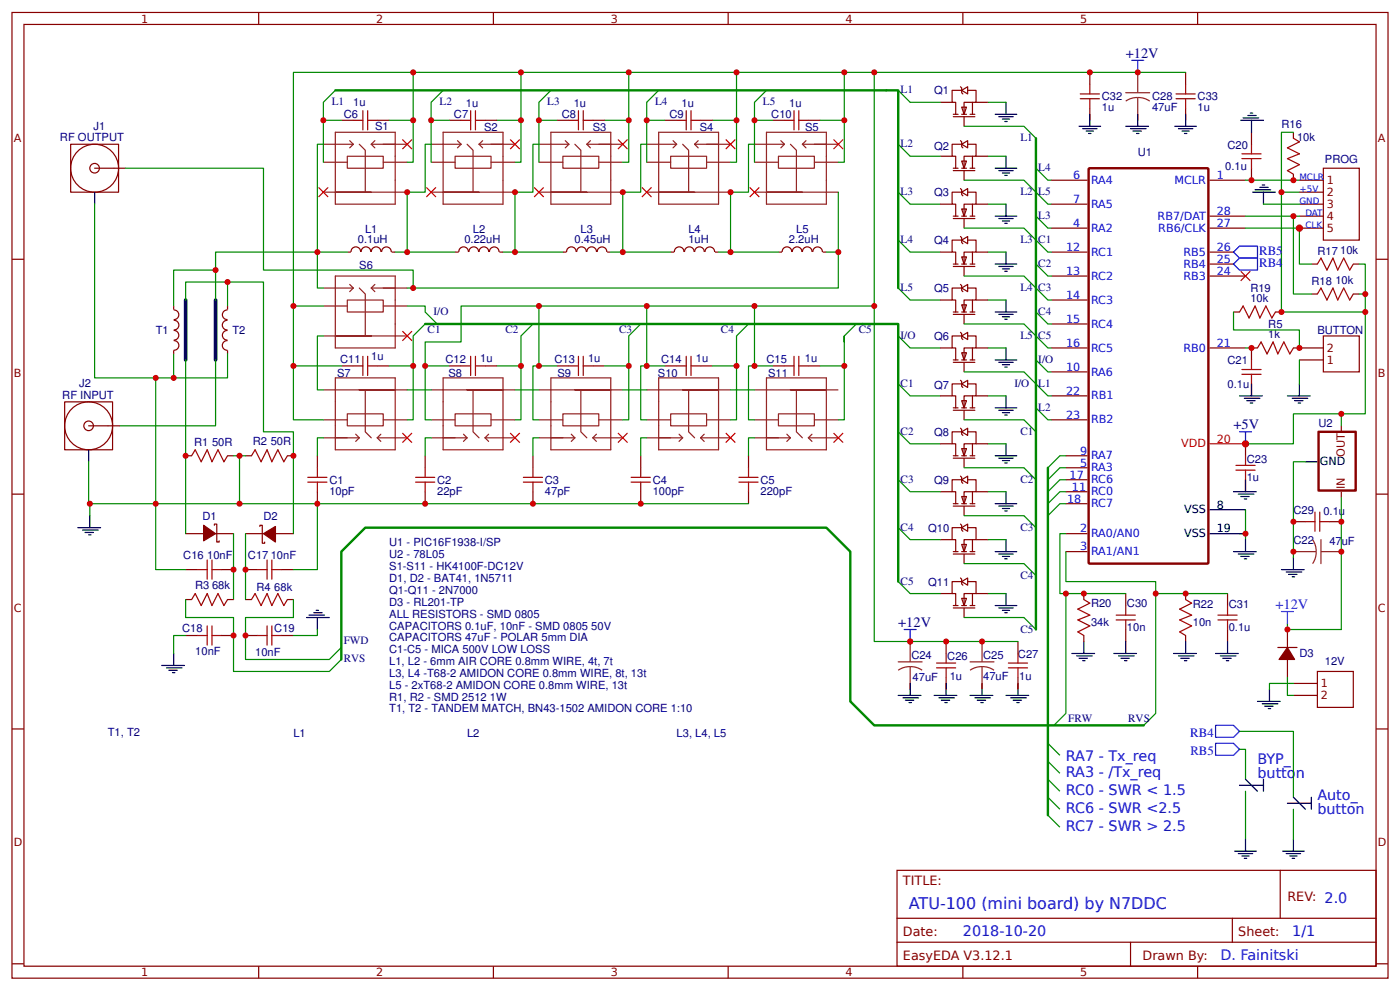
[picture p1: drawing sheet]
<svg xmlns="http://www.w3.org/2000/svg" width="309mm" height="219mm" viewBox="0 0 309 219" stroke-linecap="round" stroke-linejoin="round" font-family="sans-serif">
<g fill="none" stroke="#800" stroke-width=".26">
<path d="M2.6 2.8h304.1v213.2h-304.1zM5.3 5.4h298.7v208h-298.7zM57.1 2.8v2.6M109 2.8v2.6M160.9 2.8v2.6M212.7 2.8v2.6M264.6 2.8v2.6M15.6 31.9h10.6v10.5h-10.6zM20.9 37.1h6.9M75.4 26.6h2.7M83.3 26.6h2.7M99.2 26.6h2.7"/>
<path d="M107.2 26.6h2.6M123 26.6h2.7M131 26.6h2.6M146.8 26.6h2.7M154.8 26.6h2.6M170.7 26.6h2.6M178.6 26.6h2.6M2.6 57.3h2.7M79.7 55.7a1.06 1.06 0 0 0-1.1-1.2 1.06 1.06 0 0 0-1 1.1l-.9 .1M79.8 55.6a1.06 1.06 0 0 1 1.1-1.1 1.06 1.06 0 0 1 1 1.1M82 55.6a1.06 1.06 0 0 1 1.1-1.1 1.06 1.06 0 0 1 1 1.1M84.3 55.6a1.06 1.06 0 0 1 1.1-1.1 1.06 1.06 0 0 1 1 1.2"/>
<path d="M86.5 55.7h.8M103.5 55.7a1.06 1.06 0 0 0-1.1-1.2 1.06 1.06 0 0 0-1 1.1l-.9 .1M103.6 55.6a1.06 1.06 0 0 1 1.1-1.1 1.06 1.06 0 0 1 1 1.1M105.9 55.6a1.06 1.06 0 0 1 1-1.1 1.06 1.06 0 0 1 1.1 1.1M108.1 55.6a1.06 1.06 0 0 1 1.1-1.1 1.06 1.06 0 0 1 1 1.2M110.3 55.7h.8M127.3 55.7a1.06 1.06 0 0 0-1.1-1.2 1.06 1.06 0 0 0-1 1.1l-.8 .1M127.4 55.6a1.06 1.06 0 0 1 1.1-1.1 1.06 1.06 0 0 1 1 1.1M129.7 55.6a1.06 1.06 0 0 1 1-1.1 1.06 1.06 0 0 1 1.1 1.1M131.9 55.6a1.06 1.06 0 0 1 1.1-1.1 1.06 1.06 0 0 1 1.1 1.2M134.1 55.7h.8M148.2 55.7h.8"/>
<path d="M149 55.6a1.06 1.06 0 0 1 1-1.1 1.06 1.06 0 0 1 1.1 1.2M151.2 55.6a1.06 1.06 0 0 1 1.1-1.1 1.06 1.06 0 0 1 1 1.1M153.5 55.6a1.06 1.06 0 0 1 1-1.1 1.06 1.06 0 0 1 1.1 1.1M155.8 55.6a1.06 1.06 0 0 1 1-1.1 1.06 1.06 0 0 1 1.1 1.2M158 55.7h.7M172 55.7h.8M172.8 55.6a1.06 1.06 0 0 1 1.1-1.1 1.06 1.06 0 0 1 1 1.2M175 55.6a1.06 1.06 0 0 1 1.1-1.1 1.06 1.06 0 0 1 1.1 1.1M177.3 55.6a1.06 1.06 0 0 1 1-1.1 1.06 1.06 0 0 1 1.1 1.1M179.6 55.6a1.06 1.06 0 0 1 1-1.1 1.06 1.06 0 0 1 1.1 1.2M181.8 55.7h.8M304 57.3h2.7"/>
<path d="M38.4 67.6v.8M38.4 77.4v.8M38.4 75.2a1.06 1.06 0 0 1 1.1 1.1 1.06 1.06 0 0 1-1.1 1M38.4 68.5a1.06 1.06 0 0 1 1.1 1 1.06 1.06 0 0 1-1.1 1.1M38.4 73a1.06 1.06 0 0 1 1.1 1 1.06 1.06 0 0 1-1.1 1.1M38.4 70.7a1.06 1.06 0 0 1 1.1 1.1 1.06 1.06 0 0 1-1.1 1M50.3 73a1.06 1.06 0 0 0-1.2 1 1.06 1.06 0 0 0 1.2 1.1M50.3 70.7a1.06 1.06 0 0 0-1.2 1.1 1.06 1.06 0 0 0 1.2 1M50.3 75.2a1.06 1.06 0 0 0-1.2 1.1 1.06 1.06 0 0 0 1.2 1M50.3 68.5a1.06 1.06 0 0 0-1.2 1 1.06 1.06 0 0 0 1.2 1.1M50.3 67.6v.8M50.3 77.4v.8"/>
<path d="M14.3 88.7h10.6v10.6h-10.6zM19.6 94h6.9M75.4 80.8h2.7M83.3 80.8h2.7M99.2 80.8h2.7M107.2 80.8h2.6M123 80.8h2.7M131 80.8h2.6M146.8 80.8h2.7M154.8 80.8h2.6M170.7 80.8h2.6M178.6 80.8h2.6"/>
<path d="M2.6 109.1h2.7M41 100.6h1.3M41 117.8h4M47.4 116v-.3h.5v4h.5v-.3M47.6 117.8h4M50.3 100.6h1.3M54.2 100.6h1.4M54.2 117.8h4M57.4 116.3v-.3h.5v4h.6v-.3M60.9 117.8h3.9M63.5 100.6h1.3M70.1 100.6v2.7"/>
<path d="M70.1 108.6v2.6M93.9 100.6v2.7M93.9 108.6v2.6M117.7 100.6v2.7M117.7 108.6v2.6M141.6 100.6v2.7M141.6 108.6v2.6M165.4 100.6v2.7M165.4 108.6v2.6M304 109.1h2.7M41 125.8h2.7M41 132.4h1.3"/>
<path d="M48.9 125.8h2.7M50.3 132.4h1.3M54.2 125.8h2.7M54.2 132.4h1.4M62.2 125.8h2.6M63.5 132.4h1.3M41 140.3h2.7M48.9 140.3h2.7M54.2 140.3h2.7M62.2 140.3h2.6M2.6 161h2.7M304 161h2.7"/>
<path d="M198.2 192.2h105.8v21.2h-105.8zM282.8 192.2v10.6M2.6 212.8h2.7M57.1 213.4v2.6M109 213.4v2.6M160.9 213.4v2.6M198.2 202.8h105.8M198.2 208.1h105.8M212.7 213.4v2.6M249.8 208.1v5.3M264.6 213.4v2.6M272.3 202.8v5.3"/>
<path d="M304 212.8h2.7"/>
<circle cx="20.9" cy="37.1" r="5.3"/>
<circle cx="20.9" cy="37.1" r="1.06"/>
<circle cx="19.6" cy="94" r="5.3"/>
<circle cx="19.6" cy="94" r="1.06"/>
</g>
<path d="M20.9 42.4v2.7M19.6 99.3v2.7M17.2 116.5h5M18.3 117.1h3.4M18.8 117.6h1.8M19.6 118.1h.5M19.8 113.9v2.6" fill="none" stroke="#000" stroke-width=".26"/>
<g fill="none" stroke="#8d2323" stroke-width=".26">
<path d="M71.4 31.9h6.7M71.4 35.8h5.3M74.1 29.2h13.2v15.9h-13.2zM76.7 34.5h8v2.6h-8zM77.3 31.1l.8 .8M78.1 31.9l-.8 .7M79.4 31.9l1.3 1.3v9.2M82 31.9h8M82 31.9l.8 .7M82.8 31.1l-.8 .8M84.7 35.8h5.3M95.2 31.9h6.7"/>
<path d="M95.2 35.8h5.3M97.9 29.2h13.2v15.9h-13.2zM100.5 34.5h8v2.6h-8zM101.1 31.1l.8 .8M101.9 31.9l-.8 .7M103.2 31.9l1.3 1.3v9.2M105.8 31.9h8M105.8 31.9l.8 .7M106.6 31.1l-.8 .8M108.5 35.8h5.3M119.1 31.9h6.6M119.1 35.8h5.3"/>
<path d="M121.7 29.2h13.2v15.9h-13.2zM124.4 34.5h7.9v2.6h-7.9zM124.9 31.1l.8 .8M125.7 31.9l-.8 .7M127 31.9l1.3 1.3v9.2M129.6 31.9h8M129.6 31.9l.8 .7M130.4 31.1l-.8 .8M132.3 35.8h5.3M142.9 31.9h6.6M142.9 35.8h5.3M145.5 29.2h13.2v15.9h-13.2z"/>
<path d="M148.2 34.5h7.9v2.6h-7.9zM148.7 31.1l.8 .8M149.5 31.9l-.8 .7M150.8 31.9l1.3 1.3v9.2M153.5 31.9h7.9M153.5 31.9l.8 .7M154.3 31.1l-.8 .8M156.1 35.8h5.3M166.7 31.9h6.6M166.7 35.8h5.3M169.3 29.2h13.3v15.9h-13.3zM172 34.5h7.9v2.6h-7.9z"/>
<path d="M172.5 31.1l.8 .8M173.3 31.9l-.8 .7M174.6 31.9l1.3 1.3v9.2M177.3 31.9h7.9M177.3 31.9l.8 .7M178.1 31.1l-.8 .8M179.9 35.8h5.3M71.4 42.4h2.7M82 42.4h-7.9h15.9M95.2 42.4h2.7M105.8 42.4h-7.9h15.9M119.1 42.4h2.6"/>
<path d="M129.6 42.4h-7.9h15.9M142.9 42.4h2.6M153.5 42.4h-8h15.9M166.7 42.4h2.6M177.3 42.4h-8h15.9M71.4 63.6h6.7M71.4 74.2h2.7M71.4 67.6h5.3M74.1 61h13.2v15.8h-13.2zM76.7 66.3h8v2.6h-8zM77.3 62.8l.8 .8M78.1 63.6l-.8 .8"/>
<path d="M79.4 63.6l1.3 1.3v9.3M82 74.2h-7.9h15.9M82 63.6h8M82 63.6l.8 .8M82.8 62.8l-.8 .8M84.7 67.6h5.3M71.4 86.1h15.9h-7.9M71.4 96.7h8M71.4 92.7h5.3M74.1 83.4h13.2v15.9h-13.2zM76.7 91.4h8v2.6h-8zM78.6 95.9l.8 .8"/>
<path d="M79.4 96.7l-.8 .8M80.7 86.1v9.3l1.3 1.3M83.3 96.7h6.7M83.3 96.7l.8 .8M84.1 95.9l-.8 .8M84.7 92.7h5.3M87.3 86.1h2.7M95.2 86.1h15.9h-7.9M95.2 96.7h8M95.2 92.7h5.3M97.9 83.4h13.2v15.9h-13.2zM100.5 91.4h8v2.6h-8z"/>
<path d="M102.4 95.9l.8 .8M103.2 96.7l-.8 .8M104.5 86.1v9.3l1.3 1.3M107.2 96.7h6.6M107.2 96.7l.7 .8M107.9 95.9l-.7 .8M108.5 92.7h5.3M111.1 86.1h2.7M119.1 86.1h15.8h-7.9M119.1 96.7h7.9M119.1 92.7h5.3M121.7 83.4h13.2v15.9h-13.2z"/>
<path d="M124.4 91.4h7.9v2.6h-7.9zM126.2 95.9l.8 .8M127 96.7l-.8 .8M128.3 86.1v9.3l1.3 1.3M131 96.7h6.6M131 96.7l.8 .8M131.8 95.9l-.8 .8M132.3 92.7h5.3M134.9 86.1h2.7M142.9 86.1h15.8h-7.9M142.9 96.7h7.9M142.9 92.7h5.3"/>
<path d="M145.5 83.4h13.2v15.9h-13.2zM148.2 91.4h7.9v2.6h-7.9zM150 95.9l.8 .8M150.8 96.7l-.8 .8M152.1 86.1v9.3l1.4 1.3M154.8 96.7h6.6M154.8 96.7l.8 .8M155.6 95.9l-.8 .8M156.1 92.7h5.3M158.7 86.1h2.7M166.7 86.1h15.9h-8M166.7 96.7h7.9"/>
<path d="M166.7 92.7h5.3M169.3 83.4h13.3v15.9h-13.3zM172 91.4h7.9v2.6h-7.9zM173.8 95.9l.8 .8M174.6 96.7l-.8 .8M175.9 86.1v9.3l1.4 1.3M178.6 96.7h6.6M178.6 96.7l.8 .8M179.4 95.9l-.8 .8M179.9 92.7h5.3M182.6 86.1h2.6"/>
</g>
<g fill="none" stroke="#080" stroke-width=".26">
<path d="M91.3 16h-26.5v76.7h6.6M27.8 37.1h30.4v22.5h33.1v4M71.4 31.9h-1.3v23.8h6.6M71.4 22.6v13.2M71.4 26.6h4M86 26.6h5.3v9.2h-1.3M95.2 31.9h-1.3v10.5h-3.9v13.3M95.2 22.6v13.2M95.2 26.6h4M109.8 26.6h5.3v9.2h-1.3M119.1 31.9h-1.4v10.5h-3.9v13.3M119.1 22.6v13.2"/>
<path d="M119.1 26.6h3.9M133.6 26.6h5.3v9.2h-1.3M142.9 31.9h-1.3v10.5h-4v13.3M142.9 22.6v13.2M142.9 26.6h3.9M157.4 26.6h5.3v9.2h-1.3M166.7 31.9h-1.3v10.5h-4v13.3M166.7 22.6v13.2M166.7 26.6h4M181.2 26.6h5.3v9.2h-1.3M231.5 39.8h.8M20.9 45.1v38.3h29.4v-5.2"/>
<path d="M47.6 59.6h-9.2v8M87.3 55.7h13.2M111.1 55.7h13.3M134.9 55.7h13.3M158.7 55.7h13.3M185.2 42.4v13.3h-2.6M185.2 55.7v7.9h-95.2M231.5 55.7h.8M231.5 45.1h.8M231.5 50.4h.8M38.4 78.2v5.2M41 66.3v-4h9.3v5.3"/>
<path d="M41 79.5v38.3M47.6 79.5v14.5h-21.1M50.3 62.3h7.9v33.1h6.6v22.4M64.8 67.6h6.6M71.4 63.6h-1.3v-7.9h-22.5v10.6M71.4 74.2h-1.3v11.9h1.3M90 67.6h3.9v1.3M91.3 74.2v6.6M115.1 74.2v6.6M119.1 67.6h23.8v13.2h-1.3v11.9h1.3M138.9 74.2v6.6M142.9 67.6h23.8v13.2h-1.3v11.9h1.3"/>
<path d="M162.7 74.2v6.6M186.5 74.2v6.6M231.5 61h.8M231.5 66.3h.8M231.5 71.5h.8M231.5 76.8h.8M34.4 83.4v27.8h131M64.8 80.8h10.6M71.4 96.7h-1.3v3.9M86 80.8h5.3v11.9h-1.3M90 86.1h5.2M93.9 80.8h5.3"/>
<path d="M95.2 96.7h-1.3v3.9M109.8 80.8h5.3v11.9h-1.3M113.8 86.1h5.3M119.1 96.7h-1.4v3.9M119.1 80.8v-13.2h-17.2v7.9h-8v17.2h1.3M119.1 80.8h-1.4v11.9h1.4M119.1 80.8h3.9M133.6 80.8h5.3v11.9h-1.3M137.6 86.1h5.3M142.9 96.7h-1.3v3.9M142.9 80.8h3.9M157.4 80.8h5.3v11.9h-1.3"/>
<path d="M161.4 86.1h5.3M166.7 96.7h-1.3v3.9M166.7 80.8h4M181.2 80.8h5.3v11.9h-1.3M231.5 82.1h.8M231.5 87.4h.8M231.5 92.7h.8M19.6 102v9.2h14.8v14.6h6.6M19.8 111.2v2.7M51.6 100.6h2.6M51.6 117.8v14.6M52.9 100.6v10.6"/>
<path d="M54.2 117.8v14.6M70.1 111.2v14.6h-5.3M41 132.4v4h10.6v11.9h21.2M64.8 132.4v4h-10.6v9.2h18.6"/>
</g>
<g fill="none" stroke="#a00000" stroke-width=".26">
<path d="M78.1 26.6h2.1M80.2 24.4v4.3M81.2 26.6h2.1M81.2 24.4v4.3M101.9 26.6h2.1M104 24.4v4.3M105 26.6h2.2M105 24.4v4.3M125.7 26.6h2.1M127.8 24.4v4.3M128.9 26.6h2.1M128.9 24.4v4.3"/>
<path d="M149.5 26.6h2.1M151.6 24.4v4.3M152.7 26.6h2.1M152.7 24.4v4.3M173.3 26.6h2.1M175.4 24.4v4.3M176.5 26.6h2.1M176.5 24.4v4.3M80.2 78.7v4.2M81.2 78.7v4.2M104 78.7v4.2M105 78.7v4.2"/>
<path d="M127.8 78.7v4.2M128.9 78.7v4.2M151.6 78.7v4.2M152.7 78.7v4.2M175.4 78.7v4.2M176.5 78.7v4.2M78.1 80.8h2.1M81.2 80.8h2.1M101.9 80.8h2.1M105 80.8h2.2M125.7 80.8h2.1M128.9 80.8h2.1"/>
<path d="M149.5 80.8h2.1M152.7 80.8h2.1M173.3 80.8h2.1M176.5 80.8h2.1M42.3 100.6l.8-1.3 1.3 2.7 1.4-2.7 1 2.7 1.4-2.7 1.3 2.7 .8-1.4M55.6 100.6l.8-1.3 1.3 2.7 1.3-2.7 1.1 2.7 1.3-2.7 1.3 2.7 .8-1.4M68 106.5h4.2M68 105.4h4.2M70.1 103.3v2.1M70.1 106.5v2.1M91.8 106.5h4.2M91.8 105.4h4.2"/>
<path d="M93.9 103.3v2.1M93.9 106.5v2.1M115.6 106.5h4.3M115.6 105.4h4.3M117.7 103.3v2.1M117.7 106.5v2.1M139.4 106.5h4.3M139.4 105.4h4.3M141.6 103.3v2.1M141.6 106.5v2.1M163.2 106.5h4.3M163.2 105.4h4.3"/>
<path d="M165.4 103.3v2.1M165.4 106.5v2.1M42.3 132.4l.8-1.3 1.3 2.6 1.4-2.6 1 2.6 1.4-2.6 1.3 2.6 .8-1.3M43.7 125.8h2.1M45.8 123.7v4.2M45.8 138.2v4.3M46.8 125.8h2.1M46.8 123.7v4.2M46.8 138.2v4.3M55.6 132.4l.8-1.3 1.3 2.6 1.3-2.6 1.1 2.6 1.3-2.6 1.3 2.6 .8-1.3M56.9 125.8h2.1M59 123.7v4.2"/>
<path d="M59 138.2v4.3M60.1 125.8h2.1M60.1 123.7v4.2M60.1 138.2v4.3M43.7 140.3h2.1M46.8 140.3h2.1M56.9 140.3h2.1M60.1 140.3h2.1"/>
</g>
<g fill="#000" stroke="#080" stroke-width=".26">
<path d="M198.4 19.9l2.7 2.7zM74.1 19.9l-2.7 2.7zM97.9 19.9l-2.7 2.7zM121.7 19.9l-2.6 2.7zM145.5 19.9l-2.6 2.7zM169.3 19.9l-2.6 2.7zM198.4 31.9l2.7 2.6zM226.2 27.9l2.7 2.6zM226.2 39.8l2.7 2.6zM228.9 37.1l2.6 2.7zM198.4 42.4l2.7 2.7zM198.4 53l2.7 2.7z"/>
<path d="M226.2 50.4l2.7 2.6zM228.9 42.4l2.6 2.7zM228.9 47.7l2.6 2.7zM228.9 53l2.6 2.7zM228.9 58.3l2.6 2.7zM91.3 74.2l2.6-2.7zM93.9 68.9l2.7 2.6zM115.1 74.2l2.6-2.7zM141.6 71.5l-2.7 2.7zM162.7 74.2l2.7-2.7zM186.5 74.2l2.7-2.7zM198.4 63.6l2.7 2.7z"/>
<path d="M198.4 74.2l2.7 2.6zM226.2 61l2.7 2.6zM226.2 71.5l2.7 2.7zM228.9 63.6l2.6 2.7zM228.9 68.9l2.6 2.6zM228.9 74.2l2.6 2.6zM228.9 79.5l2.6 2.6zM198.4 84.8l2.7 2.6zM198.4 95.4l2.7 2.6zM226.2 82.1l2.7 2.7zM226.2 92.7l2.7 2.7zM228.9 84.8l2.6 2.6z"/>
<path d="M228.9 90.1l2.6 2.6zM198.4 105.9l2.7 2.7zM198.4 116.5l2.7 2.7zM226.2 103.3l2.7 2.6zM226.2 113.9l2.7 2.6zM198.4 128.4l2.7 2.7zM226.2 124.5l2.7 2.6zM226.2 136.4l2.7 2.6z"/>
</g>
<path d="M74.1 19.9h124.3v43.7M228.9 30.5v108.5M93.9 71.5h104.5v56.9" fill="none" stroke="#080" stroke-width=".53"/>
<path d="M41 66.3v13.2M47.6 66.3v13.2" fill="none" stroke="#000" stroke-width=".79"/>
<g fill="#800" stroke="#800" stroke-width=".26">
<path d="M45 116l2.6 1.8-2.6 1.6z"/>
<path d="M58.2 117.8l2.7-1.5v3.4z"/>
</g>
<g fill="#000" stroke="#f00" stroke-width=".26">
<path d="M88.9 30.8l2.1 2.1zM91 30.8l-2.1 2.1z"/>
<path d="M112.7 30.8l2.1 2.1zM114.8 30.8l-2.1 2.1z"/>
<path d="M136.5 30.8l2.1 2.1zM138.6 30.8l-2.1 2.1z"/>
<path d="M160.3 30.8l2.2 2.1zM162.5 30.8l-2.2 2.1z"/>
<path d="M184.1 30.8l2.2 2.1zM186.3 30.8l-2.2 2.1z"/>
<path d="M70.4 41.4l2.1 2.1zM72.5 41.4l-2.1 2.1z"/>
<path d="M94.2 41.4l2.1 2.1zM96.3 41.4l-2.1 2.1z"/>
<path d="M118 41.4l2.1 2.1zM120.1 41.4l-2.1 2.1z"/>
<path d="M141.8 41.4l2.1 2.1zM143.9 41.4l-2.1 2.1z"/>
<path d="M165.6 41.4l2.1 2.1zM167.7 41.4l-2.1 2.1z"/>
<path d="M274.1 59.9l2.1 2.1zM276.2 59.9l-2.1 2.1z"/>
<path d="M88.9 73.1l2.1 2.1zM91 73.1l-2.1 2.1z"/>
<path d="M88.9 95.6l2.1 2.1zM91 95.6l-2.1 2.1z"/>
<path d="M112.7 95.6l2.1 2.1zM114.8 95.6l-2.1 2.1z"/>
<path d="M136.5 95.6l2.1 2.1zM138.6 95.6l-2.1 2.1z"/>
<path d="M160.3 95.6l2.2 2.1zM162.5 95.6l-2.2 2.1z"/>
<path d="M184.1 95.6l2.2 2.1zM186.3 95.6l-2.2 2.1z"/>
</g>
<path d="M240.5 37.3l.3-.2h25.9l.2 .2 .1 86.9-.2 .2-26 .1-.3-.2z" fill="#fff" stroke="#800" stroke-width=".53"/>
<g fill="none" stroke="#800" stroke-width=".26">
<path d="M232.3 39.8h7.9M267.2 39.8h8M276.5 29.2v2.7M276.5 37.1v2.7M285.8 29.2v1.3M285.8 38.5v1.3M232.3 50.4h7.9M232.3 55.7h7.9M232.3 45.1h7.9M267.2 50.4h8M267.2 55.7h5.3M267.2 47.7h8"/>
<path d="M267.2 58.3h5.3M289.7 58.3h1.3M299 58.3h1.3M232.3 76.8h7.9M232.3 71.5h7.9M232.3 66.3h7.9M232.3 61h7.9M267.2 76.8h8M267.2 61h8M272.5 68.9h1.3M276.5 76.8v2.7M281.8 68.9h1.3"/>
<path d="M289.7 64.9h1.3M299 64.9h1.3M232.3 87.4h7.9M232.3 82.1h7.9M232.3 92.7h7.9M275.2 98v2.6M276.5 84.8v2.6M235.5 117.8h4.7M235.5 100.6h4.7M235.5 103.3h4.7M235.5 105.9h4.7M235.5 108.6h4.7"/>
<path d="M235.5 111.2h4.7M275.2 105.9v2.7M285.8 115.2h2.6M293.7 115.2h2.6M235.5 121.8h4.7M239.4 131.1v1.3M248.7 131.1v2.6M248.7 139v2.7M261.9 131.1v1.3M271.2 131.1v2.6M271.2 139v2.7M284.4 139v4"/>
<path d="M209 141.7v2.6M209 149.6v2.6M224.9 141.7v2.6M224.9 149.6v2.6M239.4 140.3v1.4M261.9 140.3v1.4M282.3 143h4.2M284.4 145.6v4"/>
</g>
<path d="M267.2 98h8" fill="none" stroke="#f00" stroke-width=".26"/>
<g fill="none" stroke="#080" stroke-width=".26">
<path d="M275.2 39.8h11.9M285.8 29.2h-2.7v13.2h4M275.2 50.4h11.9v7.9h2.6M275.2 47.7h11.9M279.1 45.1h8M283.1 42.4v26.5h18.5v-10.6h-1.3M285.8 47.7v17.2h3.9M193.1 67.6v74.1h31.8M287.1 79.5v5.3M296.3 94v-2.6h-10.5v6.6h-10.6M235.5 117.8h-1.3v13.3h14.5M273.8 117.8h1.4"/>
<path d="M275.2 112.6v6.6M288.4 102h-2.6v21.1M296.3 109.9v29.1M70.1 139v1.3h-5.3M235.5 121.8v6.6h19.8v2.7h15.9M255.3 131.1v26.4M41 140.3h-2.6v4M284.4 149.6v4h1.4M285.8 150.9h-5.3v1.3"/>
</g>
<g fill="none" stroke="#000" stroke-width=".26">
<path d="M248.7 27.9h5M249.8 28.4h3.4M250.3 28.9h1.8M251.1 29.5h.5M251.4 25.2v2.7M274.1 26.6h5M274.6 26h3.5M275.7 25.5h1.8M276.2 25h.6M276.5 26.6v2.6M276.8 42.4h5M277.3 41.9h3.4"/>
<path d="M278.3 41.4h1.9M278.9 40.9h.5M279.1 42.4v2.7M273.8 87.4h5.1M274.9 87.9h3.4M275.4 88.5h1.9M276.2 89h.6M276.5 84.8v2.6M284.4 87.4h5.1M285.5 87.9h3.4M286 88.5h1.9M286.8 89h.5"/>
<path d="M287.1 84.8v2.6M267.2 112.6h8M267.2 117.8h8M272.5 108.6h5M273.6 109.1h3.4M274.1 109.6h1.9M274.9 110.2h.5M275.2 105.9v2.7M275.2 119.2v2.6M288.4 102h2.6M67.7 136.4h5.1M68.3 135.8h3.4"/>
<path d="M69.3 135.3h1.9M69.8 134.8h.6M70.1 136.4v2.6M272.5 121.8h5M273.6 122.3h3.4M274.1 122.9h1.9M274.9 123.4h.5M283.1 125.8h5M284.2 126.3h3.4M284.7 126.8h1.8M285.5 127.4h.5M285.8 123.1v2.7"/>
<path d="M35.7 146.9h5M36.8 147.5h3.4M37.3 148h1.9M38.1 148.5h.5M38.4 144.3v2.6M198.4 153.6h5.1M199.5 154.1h3.4M200 154.6h1.9M200.8 155.2h.5M201.1 150.9v2.7M206.4 153.6h5M207.4 154.1h3.5"/>
<path d="M208 154.6h1.8M208.8 155.2h.5M209 150.9v2.7M214.3 153.6h5M215.4 154.1h3.4M215.9 154.6h1.9M216.7 155.2h.5M217 150.9v2.7M222.2 153.6h5.1M223.3 154.1h3.4M223.8 154.6h1.9M224.6 155.2h.6"/>
<path d="M224.9 150.9v2.7M236.8 144.3h5M237.9 144.8h3.4M238.4 145.4h1.8M239.2 145.9h.5M239.4 141.7v2.6M246.1 144.3h5M247.1 144.8h3.5M247.6 145.4h1.9M248.4 145.9h.6M248.7 141.7v2.6M259.3 144.3h5"/>
<path d="M260.3 144.8h3.5M260.9 145.4h1.8M261.7 145.9h.5M261.9 141.7v2.6M268.6 144.3h5M269.6 144.8h3.4M270.1 145.4h1.9M270.9 145.9h.6M271.2 141.7v2.6M277.8 154.9h5M278.9 155.4h3.4M279.4 155.9h1.9"/>
<path d="M280.2 156.5h.5M280.5 152.2v2.7"/>
</g>
<path d="M291.3 95.4h8.2v12.9h-8.2z" fill="none" stroke="#800" stroke-width=".53"/>
<path d="M296.3 94v1.4M296.3 108.6v1.3" fill="none" stroke="#880001" stroke-width=".26"/>
<g fill="none" stroke="#a00000" stroke-width=".26">
<path d="M274.4 35h4.2M274.4 34h4.2M276.5 31.9v2.1M276.5 35v2.1M285.8 30.5l1.3 .8-2.7 1.3 2.7 1.4-2.7 1 2.7 1.4-2.7 1.3 1.4 .8M291 58.3l.8-1.3 1.4 2.6 1.3-2.6 1 2.6 1.4-2.6 1.3 2.6 .8-1.3M273.8 68.9l.8-1.3 1.4 2.6 1.3-2.6 1 2.6 1.4-2.6 1.3 2.6 .8-1.3M276.5 79.5v2.1M291 64.9l.8-1.3 1.4 2.7 1.3-2.7 1 2.7 1.4-2.7 1.3 2.7 .8-1.4M274.4 82.7h4.2M274.4 81.6h4.2M276.5 82.7v2.1"/>
<path d="M273 103.8h4.3M273 102.8h4.3M275.2 100.6v2.2M275.2 103.8v2.1M288.4 115.2h2.1M290.5 113.1v4.2M291.6 115.2h2.1M291.6 113.1v4.2M239.4 132.4l1.4 .8-2.7 1.3 2.7 1.3-2.7 1.1 2.7 1.3-2.7 1.3 1.3 .8M246.6 136.9h4.2M246.6 135.8h4.2M248.7 133.7v2.1"/>
<path d="M248.7 136.9v2.1M261.9 132.4l1.4 .8-2.7 1.3 2.7 1.3-2.7 1.1 2.7 1.3-2.7 1.3 1.3 .8M269.1 136.9h4.2M269.1 135.8h4.2M271.2 133.7v2.1M271.2 136.9v2.1M206.9 147.5h4.2M206.9 146.4h4.2M209 144.3v2.1M209 147.5v2.1M222.8 147.5h4.2M222.8 146.4h4.2"/>
<path d="M224.9 144.3v2.1M224.9 147.5v2.1"/>
</g>
<path d="M287.1 39.8h5.3M292.4 37.1h7.9v15.9h-7.9zM287.1 42.4h5.3M287.1 45.1h5.3M287.1 47.7h5.3M287.1 50.4h5.3M287.1 76.8h5.3M287.1 79.5h5.3M292.4 74.2h7.9v7.9h-7.9zM285.8 150.9h5.2M285.8 153.6h5.2M291 148.3h8v7.9h-8z" fill="none" stroke="#800000" stroke-width=".26"/>
<g fill="none" stroke="#8d2323" stroke-width=".26">
<path d="M251.4 16v4.5M248.7 20.5h5.3M251.4 21.5l1.3 .2 1.3 .6M251.4 21.5l-1.4 .2-1.3 .6M251.4 21.5v5.1M290 119.2l.6 1.2 .2 1.4M291.8 119.2v5.3M285.8 121.8h5M290.8 121.8l-.2 1.4-.6 1.3M291.8 121.8h4.5M198.4 146.2h5.3M201.1 147.2l1.4 .2 1.2 .6"/>
<path d="M201.1 147.2l-1.4 .2-1.3 .6M201.1 141.7v4.5M201.1 147.2v5M214.3 146.2h5.3M217 147.2l1.3 .2 1.3 .6M217 147.2l-1.4 .2-1.3 .6M217 141.7v4.5M217 147.2v5"/>
</g>
<g fill="none" stroke="#c00" stroke-width=".79" stroke-linecap="butt">
<circle cx="287.1" cy="50.4" r=".4"/>
<circle cx="275.2" cy="98" r=".4"/>
</g>
<path d="M284.4 143l1.6 2.6h-3.4z" fill="#800" stroke="#800" stroke-width=".26"/>
<path d="M250 13.3h2.7M251.4 13.3v2.7M273.8 95.4h2.7M275.2 95.4v2.6M199.8 139h2.6M201.1 139v2.7" fill="none" stroke="#00f" stroke-width=".26"/>
<path d="M75.4 145.6v-23.8l5.3-5.3h101.9l5.3 5.3v33.1l5.2 5.3h59.6" fill="none" stroke="#080" stroke-width=".53"/>
<path d="M75.4 143l-2.6 2.6zM72.8 148.3l2.6-2.7zM255.3 157.5l-2.6 2.7zM232.8 160.2l2.7-2.7z" fill="#000" stroke="#080" stroke-width=".26"/>
<path d="M212.5 23.7h1l-.5 1.5z" fill="#fefefe" stroke="#800" stroke-width=".26"/>
<path d="M212.2 19.2l.3 .2v1.1l.2 .2M212.5 19.9l1.3-.7v1.5zM212.5 19.9h-2.2v2.7h.8v2.6M213.8 19.9h1.8v2.7h-2.6v2.6M207.7 22.6h2.6M210.6 25.8h4.8M210.6 25.2h1.1M212.5 25.2h1M213 25.8v2.1M214.3 25.2h1.1M214.8 22.6v2.6M215.6 22.6h2.7" fill="none" stroke="#800" stroke-width=".26"/>
<path d="M212.5 35.6h1l-.5 1.5z" fill="#fefefe" stroke="#800" stroke-width=".26"/>
<path d="M207.7 34.5h2.6M210.6 37.7h4.8M210.6 37.1h1.1M212.2 31.1l.3 .2v1.1l.2 .2M212.5 31.9l1.3-.8v1.5zM212.5 31.9h-2.2v2.6h.8v2.6M212.5 37.1h1M213 37.7v2.1M213.8 31.9h1.8v2.6h-2.6v2.6M214.3 37.1h1.1M214.8 34.5v2.6M215.6 34.5h2.7" fill="none" stroke="#800" stroke-width=".26"/>
<path d="M212.5 46.1h1l-.5 1.6z" fill="#fefefe" stroke="#800" stroke-width=".26"/>
<path d="M207.7 45.1h2.6M210.6 48.3h4.8M210.6 47.7h1.1M212.2 41.6l.3 .3v1.1l.2 .2M212.5 42.4l1.3-.8v1.6zM212.5 42.4h-2.2v2.7h.8v2.6M212.5 47.7h1M213 48.3v2.1M213.8 42.4h1.8v2.7h-2.6v2.6M214.3 47.7h1.1M214.8 45.1v2.6M215.6 45.1h2.7" fill="none" stroke="#800" stroke-width=".26"/>
<path d="M212.5 56.7h1l-.5 1.6z" fill="#fefefe" stroke="#800" stroke-width=".26"/>
<path d="M207.7 55.7h2.6M210.6 58.8h4.8M210.6 58.3h1.1M212.2 52.2l.3 .3v1.1l.2 .2M212.5 53l1.3-.8v1.6zM212.5 53h-2.2v2.7h.8v2.6M212.5 58.3h1M213 58.8v2.2M213.8 53h1.8v2.7h-2.6v2.6M214.3 58.3h1.1M214.8 55.7v2.6M215.6 55.7h2.7" fill="none" stroke="#800" stroke-width=".26"/>
<path d="M212.5 67.3h1l-.5 1.6z" fill="#fefefe" stroke="#800" stroke-width=".26"/>
<path d="M207.7 66.3h2.6M210.6 69.4h4.8M210.6 68.9h1.1M212.2 62.8l.3 .3v1l.2 .3M212.5 63.6l1.3-.8v1.6zM212.5 63.6h-2.2v2.7h.8v2.6M212.5 68.9h1M213 69.4v2.1M213.8 63.6h1.8v2.7h-2.6v2.6M214.3 68.9h1.1M214.8 66.3v2.6M215.6 66.3h2.7" fill="none" stroke="#800" stroke-width=".26"/>
<path d="M212.5 77.9h1l-.5 1.6z" fill="#fefefe" stroke="#800" stroke-width=".26"/>
<path d="M207.7 76.8h2.6M210.6 79.5h1.1M212.2 73.4l.3 .3v1l.2 .3M212.5 74.2l1.3-.8v1.6zM212.5 74.2h-2.2v2.6h.8v2.7M212.5 79.5h1M213.8 74.2h1.8v2.6h-2.6v2.7M214.3 79.5h1.1M214.8 76.8v2.7M215.6 76.8h2.7M210.6 80h4.8M213 80v2.1" fill="none" stroke="#800" stroke-width=".26"/>
<path d="M212.5 88.5h1l-.5 1.6z" fill="#fefefe" stroke="#800" stroke-width=".26"/>
<path d="M207.7 87.4h2.6M210.6 90.6h4.8M210.6 90.1h1.1M212.2 84l.3 .2v1.1l.2 .3M212.5 84.8l1.3-.8v1.6zM212.5 84.8h-2.2v2.6h.8v2.7M212.5 90.1h1M213 90.6v2.1M213.8 84.8h1.8v2.6h-2.6v2.7M214.3 90.1h1.1M214.8 87.4v2.7M215.6 87.4h2.7" fill="none" stroke="#800" stroke-width=".26"/>
<path d="M212.5 99.1h1l-.5 1.5z" fill="#fefefe" stroke="#800" stroke-width=".26"/>
<path d="M207.7 98h2.6M212.2 94.6l.3 .2v1.1l.2 .2M212.5 95.4l1.3-.8v1.5zM212.5 95.4h-2.2v2.6h.8v2.6M213.8 95.4h1.8v2.6h-2.6v2.6M214.8 98v2.6M215.6 98h2.7M210.6 101.2h4.8M210.6 100.6h1.1M212.5 100.6h1M213 101.2v2.1M214.3 100.6h1.1" fill="none" stroke="#800" stroke-width=".26"/>
<path d="M212.5 109.6h1l-.5 1.6z" fill="#fefefe" stroke="#800" stroke-width=".26"/>
<path d="M207.7 108.6h2.6M210.6 111.8h4.8M210.6 111.2h1.1M212.2 105.1l.3 .3v1.1l.2 .2M212.5 105.9l1.3-.8v1.6zM212.5 105.9h-2.2v2.7h.8v2.6M212.5 111.2h1M213 111.8v2.1M213.8 105.9h1.8v2.7h-2.6v2.6M214.3 111.2h1.1M214.8 108.6v2.6M215.6 108.6h2.7" fill="none" stroke="#800" stroke-width=".26"/>
<path d="M212.5 120.2h1l-.5 1.6z" fill="#fefefe" stroke="#800" stroke-width=".26"/>
<path d="M207.7 119.2h2.6M212.2 115.7l.3 .3v1.1l.2 .2M212.5 116.5l1.3-.8v1.6zM212.5 116.5h-2.2v2.7h.8v2.6M213.8 116.5h1.8v2.7h-2.6v2.6M214.8 119.2v2.6M215.6 119.2h2.7M210.6 122.3h4.8M210.6 121.8h1.1M212.5 121.8h1M213 122.3v2.2M214.3 121.8h1.1" fill="none" stroke="#800" stroke-width=".26"/>
<path d="M212.5 132.1h1l-.5 1.6z" fill="#fefefe" stroke="#800" stroke-width=".26"/>
<g fill="none" stroke="#800" stroke-width=".26">
<path d="M240.8 16v2.6M261.9 16v2.6M240.8 23.9v2.7M261.9 23.9v2.7M276.5 76.8h1.3M285.8 76.8h1.3M207.7 131.1h2.6M210.6 134.2h4.8M210.6 133.7h1.1M212.2 127.6l.3 .3v1.1l.2 .2M212.5 128.4l1.3-.8v1.6zM212.5 128.4h-2.2v2.7h.8v2.6"/>
<path d="M212.5 133.7h1M213 134.2v2.2M213.8 128.4h1.8v2.7h-2.6v2.6M214.3 133.7h1.1M214.8 131.1v2.6M215.6 131.1h2.7"/>
</g>
<g fill="none" stroke="#080" stroke-width=".26">
<path d="M115.1 16h23.8v10.6M138.9 16h23.8v10.6M162.7 16h23.8v10.6M186.5 16h75.4M193.1 16v51.6h-26.4M91.3 26.6v-10.6h23.8v10.6M201.1 22.6h6.6M201.1 34.5h6.6M213 27.9h13.2M213 39.8h13.2M218.3 22.6h3.9M218.3 34.5h3.9"/>
<path d="M201.1 45.1h6.6M201.1 55.7h6.6M213 50.4h13.2M218.3 45.1h3.9M218.3 55.7h3.9M201.1 76.8h6.6M201.1 66.3h6.6M213 71.5h13.2M213 61h13.2M218.3 76.8h3.9M218.3 66.3h3.9M272.5 68.9v4h14.6v3.9"/>
<path d="M275.2 76.8h1.3M300.3 64.9h1.3M301.6 68.9v22.5h-5.3M201.1 98h6.6M201.1 87.4h6.6M213 92.7h13.2M213 82.1h13.2M218.3 98h3.9M218.3 87.4h3.9M201.1 119.2h6.6M201.1 108.6h6.6M213 113.9h13.2"/>
<path d="M213 103.3h13.2M218.3 119.2h3.9M218.3 108.6h3.9M234.2 108.6h1.3M234.2 103.3h1.3M234.2 100.6h1.3M234.2 105.9h1.3M234.2 111.2h1.3M201.1 131.1h6.6M213 136.4h13.2M213 124.5h13.2M218.3 131.1h3.9"/>
<path d="M235.5 131.1v26.4M284.4 137.7v1.3h11.9M273.8 165.5h1.4v6.6M273.8 161.5h12v14.6M275.2 174.7v10.6M285.8 178.7v6.6"/>
</g>
<g fill="none" stroke="#000" stroke-width=".26">
<path d="M219.9 37.1h4.7M219.9 25.2h4.7M220.7 37.7h3.1M220.7 25.8h3.1M221.5 38.2h1.5M221.5 26.3h1.5M222 38.7h.5M222 26.8h.5M222.2 22.6v2.6M222.2 34.5v2.6M238.4 27.9h4.8M239.2 28.4h3.2"/>
<path d="M240 28.9h1.6M240.5 29.5h.5M240.8 25.2v2.7M259.6 27.9h4.7M260.3 28.4h3.2M261.1 28.9h1.6M261.7 29.5h.5M261.9 25.2v2.7M219.9 47.7h4.7M219.9 58.3h4.7M220.7 48.3h3.1M220.7 58.8h3.1"/>
<path d="M221.5 48.8h1.5M221.5 59.4h1.5M222 49.3h.5M222 59.9h.5M222.2 45.1v2.6M222.2 55.7v2.6M219.9 68.9h4.7M219.9 79.5h4.7M220.7 69.4h3.1M221.5 70h1.5M222 70.5h.5M222.2 66.3v2.6"/>
<path d="M222.2 76.8v2.7M219.9 90.1h4.7M220.7 80h3.1M220.7 90.6h3.1M221.5 80.5h1.5M221.5 91.1h1.5M222 81.1h.5M222 91.7h.5M222.2 87.4v2.7M222.2 98v2.6M219.9 100.6h4.7M219.9 111.2h4.7"/>
<path d="M220.7 101.2h3.1M220.7 111.8h3.1M221.5 101.7h1.5M221.5 112.3h1.5M222 102.2h.5M222 112.8h.5M222.2 108.6v2.6M222.2 119.2v2.6M219.9 121.8h4.7M219.9 133.7h4.7M220.7 122.3h3.1M220.7 134.2h3.1"/>
<path d="M221.5 122.9h1.5M221.5 134.8h1.5M222 123.4h.5M222 135.3h.5M222.2 131.1v2.6M273.8 173.4h5.3v1.3M275.2 172.1l2.6 2.6M279.1 172.1v1.3M285.8 176.1l2.6 2.6M289.7 176.1v1.3h-5.3M289.7 177.4v1.3M272.8 188h4.7"/>
<path d="M273.6 188.5h3.2M274.4 189h1.6M274.9 189.5h.5M275.2 185.3v2.7M283.4 188h4.7M284.2 188.5h3.1M285 189h1.5M285.5 189.5h.5M285.8 185.3v2.7"/>
</g>
<path d="M240.8 18.6v2.1M261.9 18.6v2.1M238.7 21.8h4.2M238.7 20.7h4.2M240.8 21.8v2.1M259.8 21.8h4.3M259.8 20.7h4.3M261.9 21.8v2.1M277.8 76.8l.8-1.3 1.3 2.7 1.4-2.7 1 2.7 1.3-2.7 1.4 2.7 .8-1.4" fill="none" stroke="#a00000" stroke-width=".26"/>
<path d="M283.1 135h2.7M284.4 135v2.7" fill="none" stroke="#03f" stroke-width=".26"/>
<path d="M234.2 100.6l-2.7 2.7zM234.2 103.3l-2.7 2.6zM234.2 105.9l-2.7 2.7zM234.2 108.6l-2.7 2.6zM234.2 111.2l-2.7 2.7zM231.5 164.1l2.7 2.7zM231.5 168.1l2.7 2.7zM231.5 172.1l2.7 2.6zM231.5 176.1l2.7 2.6zM231.5 180l2.7 2.7z" fill="#000" stroke="#080" stroke-width=".26"/>
<path d="M231.5 103.3v76.7" fill="none" stroke="#080" stroke-width=".53"/>
<path d="M272.5 55.7l1.3-1.4h4v2.7h-4zM272.5 58.3l1.3-1.3h4v2.6h-4zM268.6 164.1h3.9l1.3 1.4-1.3 1.3h-3.9zM268.6 160.2h3.9l1.3 1.3-1.3 1.3h-3.9z" fill="none" stroke="#00f" stroke-width=".26"/>
<g fill="#c00">
<circle cx="235.5" cy="131.1" r=".66"/>
<circle cx="166.7" cy="80.8" r=".66"/>
<circle cx="142.9" cy="80.8" r=".66"/>
<circle cx="119.1" cy="80.8" r=".66"/>
<circle cx="93.9" cy="80.8" r=".66"/>
<circle cx="287.1" cy="76.8" r=".66"/>
<circle cx="296.3" cy="115.2" r=".66"/>
<circle cx="301.6" cy="68.9" r=".66"/>
<circle cx="296.3" cy="91.4" r=".66"/>
<circle cx="201.1" cy="141.7" r=".66"/>
<circle cx="193.1" cy="67.6" r=".66"/>
<circle cx="162.7" cy="26.6" r=".66"/>
<circle cx="138.9" cy="16" r=".66"/>
<circle cx="115.1" cy="26.6" r=".66"/>
<circle cx="239.4" cy="131.1" r=".66"/>
<circle cx="261.9" cy="131.1" r=".66"/>
<circle cx="275.2" cy="98" r=".66"/>
<circle cx="255.3" cy="131.1" r=".66"/>
<circle cx="283.1" cy="68.9" r=".66"/>
<circle cx="296.3" cy="121.8" r=".66"/>
<circle cx="285.8" cy="121.8" r=".66"/>
<circle cx="285.8" cy="115.2" r=".66"/>
<circle cx="285.8" cy="47.7" r=".66"/>
<circle cx="283.1" cy="42.4" r=".66"/>
<circle cx="285.8" cy="39.8" r=".66"/>
<circle cx="276.5" cy="39.8" r=".66"/>
<circle cx="275.2" cy="117.8" r=".66"/>
<circle cx="54.2" cy="140.3" r=".66"/>
<circle cx="51.6" cy="140.3" r=".66"/>
<circle cx="51.6" cy="125.8" r=".66"/>
<circle cx="54.2" cy="125.8" r=".66"/>
<circle cx="52.9" cy="111.2" r=".66"/>
<circle cx="52.9" cy="100.6" r=".66"/>
<circle cx="64.8" cy="100.6" r=".66"/>
<circle cx="50.3" cy="62.3" r=".66"/>
<circle cx="41" cy="100.6" r=".66"/>
<circle cx="34.4" cy="83.5" r=".66"/>
<circle cx="47.6" cy="59.6" r=".66"/>
<circle cx="91.3" cy="63.6" r=".66"/>
<circle cx="19.8" cy="111.2" r=".66"/>
<circle cx="34.4" cy="111.2" r=".66"/>
<circle cx="38.4" cy="83.5" r=".66"/>
<circle cx="70.1" cy="55.7" r=".66"/>
<circle cx="186.5" cy="80.8" r=".66"/>
<circle cx="162.7" cy="80.8" r=".66"/>
<circle cx="138.9" cy="80.8" r=".66"/>
<circle cx="115.1" cy="80.8" r=".66"/>
<circle cx="91.3" cy="80.8" r=".66"/>
<circle cx="64.8" cy="80.8" r=".66"/>
<circle cx="71.4" cy="26.6" r=".66"/>
<circle cx="95.3" cy="26.6" r=".66"/>
<circle cx="119.1" cy="26.6" r=".66"/>
<circle cx="142.9" cy="26.6" r=".66"/>
<circle cx="166.7" cy="26.6" r=".66"/>
<circle cx="93.9" cy="111.2" r=".66"/>
<circle cx="117.7" cy="111.2" r=".66"/>
<circle cx="141.6" cy="111.2" r=".66"/>
<circle cx="70.1" cy="111.2" r=".66"/>
<circle cx="185.2" cy="55.7" r=".66"/>
<circle cx="90" cy="42.4" r=".66"/>
<circle cx="113.8" cy="42.4" r=".66"/>
<circle cx="137.6" cy="42.4" r=".66"/>
<circle cx="161.4" cy="42.4" r=".66"/>
<circle cx="161.4" cy="55.7" r=".66"/>
<circle cx="137.6" cy="55.7" r=".66"/>
<circle cx="113.8" cy="55.7" r=".66"/>
<circle cx="90" cy="55.7" r=".66"/>
<circle cx="91.3" cy="26.6" r=".66"/>
<circle cx="115.1" cy="16" r=".66"/>
<circle cx="138.9" cy="26.6" r=".66"/>
<circle cx="162.7" cy="16" r=".66"/>
<circle cx="186.5" cy="26.6" r=".66"/>
<circle cx="91.3" cy="16" r=".66"/>
<circle cx="64.8" cy="67.6" r=".66"/>
<circle cx="119.1" cy="67.6" r=".66"/>
<circle cx="142.9" cy="67.6" r=".66"/>
<circle cx="166.7" cy="67.6" r=".66"/>
<circle cx="240.8" cy="16" r=".66"/>
<circle cx="251.4" cy="16" r=".66"/>
<circle cx="186.5" cy="16" r=".66"/>
<circle cx="193.1" cy="16" r=".66"/>
<circle cx="284.4" cy="139" r=".66"/>
<circle cx="301.6" cy="64.9" r=".66"/>
<circle cx="276.5" cy="76.8" r=".66"/>
<circle cx="209" cy="141.7" r=".66"/>
<circle cx="217" cy="141.7" r=".66"/>
</g>
<text font-size="3.5" fill="#00f" x="200.8" y="200.7">ATU-100 (mini board) by N7DDC</text>
<g font-size="3.2" fill="#000080">
<text x="248.7" y="12.8">+12V</text>
<text x="272.5" y="94.8">+5V</text>
<text x="198.4" y="138.5">+12V</text>
</g>
<text font-size="3.2" fill="#03f" x="281.8" y="134.5">+12V</text>
<g font-size="3.2" fill="#00f">
<text x="235.5" y="168.1">RA7 - Tx_req</text>
<text x="235.5" y="171.5">RA3 - /Tx_req</text>
<text x="277.8" y="168.6">BYP_</text>
<text x="277.8" y="171.8">button</text>
<text x="235.5" y="175.5">RC0 - SWR &lt; 1.5</text>
<text x="235.5" y="179.5">RC6 - SWR &lt;2.5</text>
<text x="291" y="176.6">Auto_</text>
<text x="291" y="179.8">button</text>
<text x="235.5" y="183.4">RC7 - SWR &gt; 2.5</text>
<text x="212.7" y="206.7">2018-10-20</text>
<text x="285.5" y="206.7">1/1</text>
<text x="269.6" y="212">D. Fainitski</text>
</g>
<g font-size="2.8" fill="#00f">
<text x="278.2" y="56.4">RB5</text>
<text x="278.2" y="59">RB4</text>
<text x="263" y="162.7">RB4</text>
<text x="263" y="166.6">RB5</text>
</g>
<g font-size="2.8" fill="#800">
<text x="199.5" y="195.4">TITLE:</text>
<text x="284.4" y="199.1">REV: 2.0</text>
<text x="199.5" y="206.7">Date:</text>
<text x="273.6" y="206.7">Sheet:</text>
<text x="199.5" y="212">EasyEDA V3.12.1</text>
<text x="252.4" y="212">Drawn By:</text>
</g>
<g font-size="2.5" fill="#800">
<text x="31.2" y="5">1</text>
<text x="83.1" y="5">2</text>
<text x="134.9" y="5">3</text>
<text x="186.8" y="5">4</text>
<text x="238.7" y="5">5</text>
<text x="3" y="31.3">A</text>
<text x="304.4" y="31.3">A</text>
<text x="3" y="83.2">B</text>
<text x="304.4" y="83.2">B</text>
<text x="3" y="135">C</text>
<text x="304.4" y="135">C</text>
<text x="3" y="186.9">D</text>
<text x="304.4" y="186.9">D</text>
<text x="31.2" y="215.6">1</text>
<text x="83.1" y="215.6">2</text>
<text x="134.9" y="215.6">3</text>
<text x="186.8" y="215.6">4</text>
<text x="238.7" y="215.6">5</text>
</g>
<g font-size="2.5" fill="#000080">
<text x="73.3" y="23.3">L1</text>
<text x="78.1" y="23.4">1u</text>
<text x="97.1" y="23.3">L2</text>
<text x="102.9" y="23.7">1u</text>
<text x="120.9" y="23.3">L3</text>
<text x="126.7" y="23.7">1u</text>
<text x="144.7" y="23.3">L4</text>
<text x="150.6" y="23.7">1u</text>
<text x="168.5" y="23.3">L5</text>
<text x="174.4" y="23.7">1u</text>
<text x="199" y="20.6">L1</text>
<text x="206.4" y="20.9">Q1</text>
<text x="243.4" y="22.1">C32</text>
<text x="254.5" y="22.1">C28</text>
<text x="264.6" y="22.1">C33</text>
<text x="20.7" y="28.7">J1</text>
<text x="75.9" y="26.1">C6</text>
<text x="82.9" y="28.6">S1</text>
<text x="100.3" y="26.1">C7</text>
<text x="107" y="28.9">S2</text>
<text x="124.1" y="26.1">C8</text>
<text x="131" y="28.9">S3</text>
<text x="147.9" y="26.1">C9</text>
<text x="154.6" y="28.9">S4</text>
<text x="170.4" y="26.1">C10</text>
<text x="177.9" y="28.9">S5</text>
<text x="243.4" y="24.5">1u</text>
<text x="254.5" y="24.5">47uF</text>
<text x="264.6" y="24.5">1u</text>
<text x="283.1" y="28.2">R16</text>
<text x="13.2" y="31.1">RF OUTPUT</text>
<text x="199" y="32.5">L2</text>
<text x="206.4" y="33">Q2</text>
<text x="225.4" y="31.2">L1</text>
<text x="251.4" y="34.5">U1</text>
<text x="271.2" y="33">C20</text>
<text x="286.5" y="31.1">10k</text>
<text x="229.4" y="37.8">L4</text>
<text x="270.7" y="37.5">0.1u</text>
<text x="292.7" y="36.1">PROG</text>
<text x="199" y="43.1">L3</text>
<text x="206.4" y="43.4">Q3</text>
<text x="225.4" y="43.1">L2</text>
<text x="229.4" y="43.1">L5</text>
<text x="79.1" y="53.7">0.1uH</text>
<text x="80.6" y="51.3">L1</text>
<text x="102.6" y="53.7">0.22uH</text>
<text x="104.5" y="51.3">L2</text>
<text x="127" y="53.7">0.45uH</text>
<text x="128.3" y="51.3">L3</text>
<text x="152.1" y="53.7">1uH</text>
<text x="152.1" y="51.3">L4</text>
<text x="174.3" y="53.7">2.2uH</text>
<text x="175.9" y="51.3">L5</text>
<text x="199" y="53.7">L4</text>
<text x="206.4" y="53.9">Q4</text>
<text x="225.4" y="53.7">L3</text>
<text x="229.4" y="48.4">L3</text>
<text x="229.4" y="53.7">C1</text>
<text x="79.4" y="59.4">S6</text>
<text x="229.4" y="59">C2</text>
<text x="291.1" y="56.2">R17</text>
<text x="296.1" y="56.2">10k</text>
<text x="199" y="64.3">L5</text>
<text x="206.4" y="64.5">Q5</text>
<text x="225.4" y="64.3">L4</text>
<text x="229.4" y="64.3">C3</text>
<text x="276.2" y="64.4">R19</text>
<text x="289.7" y="62.9">R18</text>
<text x="295" y="62.8">10k</text>
<text x="95.8" y="69.6">I/O</text>
<text x="229.4" y="69.6">C4</text>
<text x="276.2" y="66.8">10k</text>
<text x="34.4" y="73.7">T1</text>
<text x="51.3" y="73.7">T2</text>
<text x="94.5" y="73.5">C1</text>
<text x="111.7" y="73.5">C2</text>
<text x="136.8" y="73.5">C3</text>
<text x="159.3" y="73.5">C4</text>
<text x="189.7" y="73.5">C5</text>
<text x="199" y="74.9">I/O</text>
<text x="206.4" y="75.1">Q6</text>
<text x="225.4" y="74.9">L5</text>
<text x="229.4" y="74.9">C5</text>
<text x="280.2" y="74.7">1k</text>
<text x="280.2" y="72.4">R5</text>
<text x="291" y="73.8">BUTTON</text>
<text x="74.5" y="83.2">S7</text>
<text x="75.2" y="80.1">C11</text>
<text x="82" y="79.5">1u</text>
<text x="98.4" y="80.1">C12</text>
<text x="99.1" y="83.2">S8</text>
<text x="106.1" y="80">1u</text>
<text x="122.5" y="80.1">C13</text>
<text x="123.2" y="83.2">S9</text>
<text x="129.9" y="80">1u</text>
<text x="145.3" y="83.2">S10</text>
<text x="146.1" y="80.1">C14</text>
<text x="153.7" y="80">1u</text>
<text x="169.3" y="80.1">C15</text>
<text x="169.7" y="83.2">S11</text>
<text x="177.8" y="80">1u</text>
<text x="229.4" y="80.1">I/O</text>
<text x="271.2" y="80.4">C21</text>
<text x="13.8" y="88.2">RF INPUT</text>
<text x="17.5" y="85.6">J2</text>
<text x="199" y="85.4">C1</text>
<text x="206.4" y="85.9">Q7</text>
<text x="224.1" y="85.4">I/O</text>
<text x="229.4" y="85.4">L1</text>
<text x="271.2" y="85.7">0.1u</text>
<text x="229.4" y="90.7">L2</text>
<text x="291.3" y="94.3">U2</text>
<text x="42.9" y="98.5">R1</text>
<text x="46.8" y="98.5">50R</text>
<text x="55.8" y="98.3">R2</text>
<text x="59.8" y="98.3">50R</text>
<text x="199" y="96">C2</text>
<text x="206.4" y="96.3">Q8</text>
<text x="225.4" y="96">C1</text>
<text x="72.8" y="106.8">C1</text>
<text x="96.6" y="106.8">C2</text>
<text x="120.4" y="106.8">C3</text>
<text x="144.2" y="106.8">C4</text>
<text x="168" y="106.8">C5</text>
<text x="199" y="106.6">C3</text>
<text x="206.4" y="106.8">Q9</text>
<text x="225.4" y="106.6">C2</text>
<text x="275.4" y="106.3">1u</text>
<text x="275.4" y="102.3">C23</text>
<text x="72.8" y="109.2">10pF</text>
<text x="96.6" y="109.2">22pF</text>
<text x="120.4" y="109.2">47pF</text>
<text x="144.2" y="109.2">100pF</text>
<text x="168" y="109.2">220pF</text>
<text x="285.8" y="113.5">C29</text>
<text x="292.4" y="113.7">0.1u</text>
<text x="44.7" y="114.9">D1</text>
<text x="58.2" y="114.9">D2</text>
<text x="199" y="117.2">C4</text>
<text x="205.1" y="117.4">Q10</text>
<text x="225.4" y="117.2">C3</text>
<text x="40.5" y="123.4">C16</text>
<text x="45.8" y="123.4">10nF</text>
<text x="54.8" y="123.4">C17</text>
<text x="59.8" y="123.4">10nF</text>
<text x="86" y="120.5">U1 - PIC16F1938-I/SP</text>
<text x="86" y="123.1">U2 - 78L05</text>
<text x="86" y="125.8">S1-S11 - HK4100F-DC12V</text>
<text x="285.8" y="120.1">C22</text>
<text x="293.7" y="120.3">47uF</text>
<text x="43.1" y="130">R3</text>
<text x="46.8" y="130">68k</text>
<text x="56.6" y="130.5">R4</text>
<text x="60.6" y="130.5">68k</text>
<text x="86" y="128.4">D1, D2 - BAT41, 1N5711</text>
<text x="86" y="131.1">Q1-Q11 - 2N7000</text>
<text x="199" y="129.1">C5</text>
<text x="205.1" y="129.3">Q11</text>
<text x="225.4" y="127.8">C4</text>
<text x="86" y="133.7">D3 - RL201-TP</text>
<text x="86" y="136.4">ALL RESISTORS - SMD 0805</text>
<text x="241" y="134.1">R20</text>
<text x="249" y="134.1">C30</text>
<text x="263.5" y="134.3">R22</text>
<text x="271.5" y="134.3">C31</text>
<text x="40.2" y="139.5">C18</text>
<text x="60.6" y="139.5">C19</text>
<text x="75.9" y="142.3">FWD</text>
<text x="86" y="139">CAPACITORS 0.1uF, 10nF - SMD 0805 50V</text>
<text x="86" y="141.7">CAPACITORS 47uF - POLAR 5mm DIA</text>
<text x="225.4" y="139.7">C5</text>
<text x="241" y="138.3">34k</text>
<text x="249" y="139.3">10n</text>
<text x="263.5" y="138.3">10n</text>
<text x="271.5" y="139.3">0.1u</text>
<text x="43.1" y="144.6">10nF</text>
<text x="56.4" y="144.8">10nF</text>
<text x="75.9" y="146.3">RVS</text>
<text x="86" y="144.3">C1-C5 - MICA 500V LOW LOSS</text>
<text x="86" y="146.9">L1, L2 - 6mm AIR CORE 0.8mm WIRE, 4t, 7t</text>
<text x="86" y="149.6">L3, L4 -T68-2 AMIDON CORE 0.8mm WIRE, 8t, 13t</text>
<text x="201.3" y="145.4">C24</text>
<text x="209.3" y="145.7">C26</text>
<text x="217.2" y="145.4">C25</text>
<text x="224.9" y="145.2">C27</text>
<text x="287.1" y="145.1">D3</text>
<text x="292.7" y="146.9">12V</text>
<text x="86" y="152.2">L5 - 2xT68-2 AMIDON CORE 0.8mm WIRE, 13t</text>
<text x="86" y="154.9">R1, R2 - SMD 2512 1W</text>
<text x="201.6" y="150.5">47uF</text>
<text x="209.8" y="150.2">1u</text>
<text x="217.2" y="150.2">47uF</text>
<text x="225.2" y="150.2">1u</text>
<text x="86" y="157.1">T1, T2 - TANDEM MATCH, BN43-1502 AMIDON CORE 1:10</text>
<text x="236" y="159.5">FRW</text>
<text x="249.2" y="159.5">RVS</text>
<text x="23.8" y="162.4">T1, T2</text>
<text x="64.8" y="162.8">L1</text>
<text x="103.2" y="162.8">L2</text>
<text x="149.5" y="162.8">L3, L4, L5</text>
</g>
<g font-size="2.5" fill="#00f">
<text x="237.1" y="39.5">6</text>
<text x="241" y="40.6">RA4</text>
<text x="259.5" y="40.6">MCLR</text>
<text x="268.8" y="39.5">1</text>
<text x="237.1" y="44.8">7</text>
<text x="241" y="45.9">RA5</text>
<text x="268.8" y="47.5">28</text>
<text x="237.1" y="50.1">4</text>
<text x="241" y="51.2">RA2</text>
<text x="255.8" y="48.5">RB7/DAT</text>
<text x="255.9" y="51.2">RB6/CLK</text>
<text x="268.8" y="50.1">27</text>
<text x="235.5" y="55.4">12</text>
<text x="241" y="56.5">RC1</text>
<text x="261.5" y="56.5">RB5</text>
<text x="261.5" y="59.1">RB4</text>
<text x="268.8" y="55.4">26</text>
<text x="268.8" y="58">25</text>
<text x="235.5" y="66">14</text>
<text x="235.5" y="60.7">13</text>
<text x="241" y="61.8">RC2</text>
<text x="261.5" y="61.8">RB3</text>
<text x="268.8" y="60.7">24</text>
<text x="235.5" y="71.3">15</text>
<text x="241" y="67">RC3</text>
<text x="235.5" y="76.6">16</text>
<text x="241" y="72.3">RC4</text>
<text x="241" y="77.6">RC5</text>
<text x="261.5" y="77.6">RB0</text>
<text x="268.8" y="76.6">21</text>
<text x="235.5" y="81.9">10</text>
<text x="241" y="82.9">RA6</text>
<text x="235.5" y="87.2">22</text>
<text x="241" y="88.2">RB1</text>
<text x="235.5" y="92.4">23</text>
<text x="241" y="93.5">RB2</text>
<text x="238.7" y="100.4">9</text>
<text x="241" y="101.4">RA7</text>
<text x="236.3" y="105.7">17</text>
<text x="238.7" y="103">5</text>
<text x="241" y="104.1">RA3</text>
<text x="241" y="106.7">RC6</text>
<text x="235.8" y="111">18</text>
<text x="236.8" y="108.3">11</text>
<text x="241" y="109.4">RC0</text>
<text x="241" y="112">RC7</text>
<text x="238.7" y="117.6">2</text>
<text x="241" y="118.6">RA0/AN0</text>
<text x="238.7" y="121.5">3</text>
<text x="241" y="122.6">RA1/AN1</text>
</g>
<g font-size="2.5" fill="#800000">
<text x="293.2" y="40.6">1</text>
<text x="293.2" y="43.2">2</text>
<text x="293.2" y="45.9">3</text>
<text x="293.2" y="48.5">4</text>
<text x="293.2" y="51.2">5</text>
<text x="293.2" y="77.6">2</text>
<text x="293.2" y="80.3">1</text>
<text x="291.8" y="151.7">1</text>
<text x="291.8" y="154.4">2</text>
</g>
<g font-size="2.5" fill="#f00">
<text x="260.9" y="98.8">VDD</text>
<text x="268.8" y="97.7">20</text>
</g>
<g font-size="2.5" fill="#880001">
<text x="297.1" y="100.8" transform="rotate(-90 297.1 100.8)">OUT</text>
<text x="297.1" y="108.1" transform="rotate(-90 297.1 108.1)">IN</text>
</g>
<g font-size="2.5">
<text x="291.6" y="102.8">GND</text>
<text x="261.6" y="113.3">VSS</text>
<text x="268.8" y="112.3">8</text>
<text x="261.6" y="118.6">VSS</text>
<text x="268.8" y="117.6">19</text>
</g>
<g font-size="1.9" fill="#00f">
<text x="287.1" y="39.8">MCLR</text>
<text x="287.1" y="42.4">+5V</text>
<text x="287.1" y="45.1">GND</text>
<text x="288.4" y="47.7">DAT</text>
<text x="288.4" y="50.4">CLK</text>
</g>
</svg>
